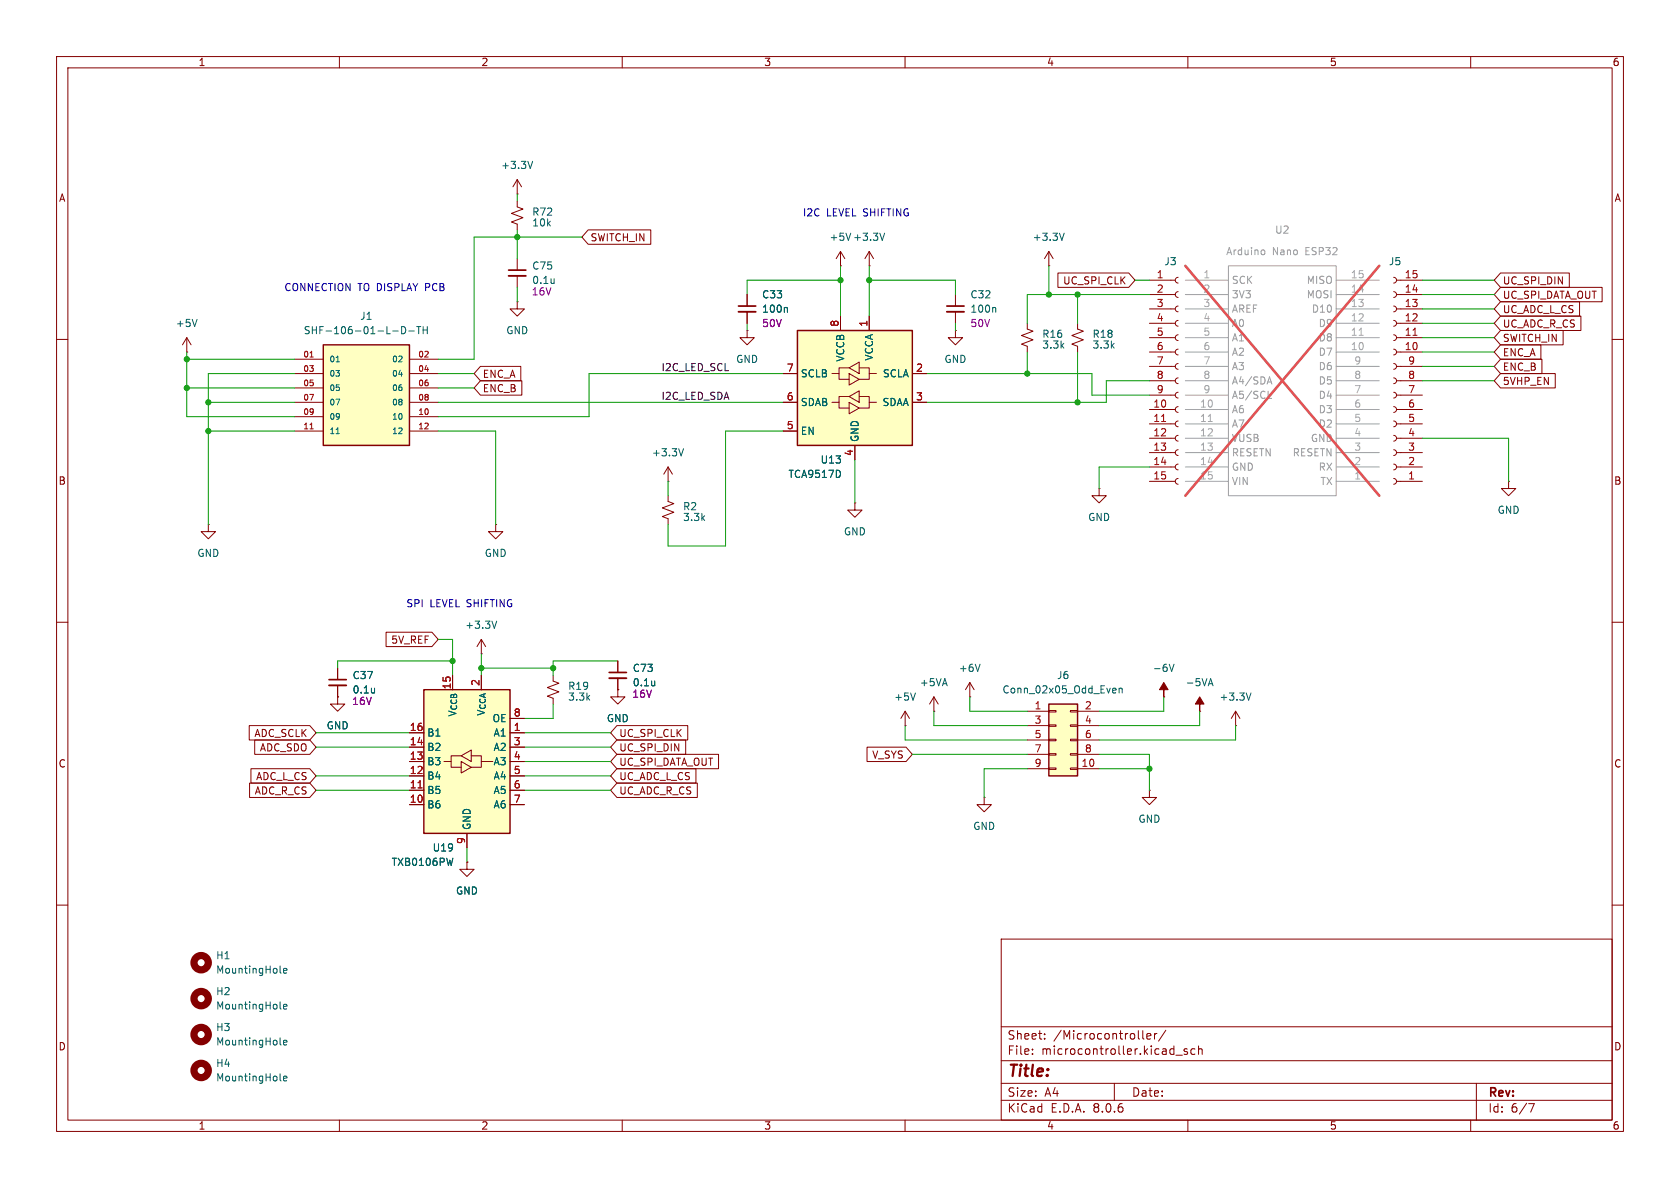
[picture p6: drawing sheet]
<svg xmlns="http://www.w3.org/2000/svg" width="297mm" height="210mm" viewBox="0 0 297 210" stroke-linecap="round" stroke-linejoin="round" font-family="sans-serif">
<g fill="none" stroke="#840000" stroke-width=".18">
<path d="M10 10h277v190h-277zM12 12h273v186h-273zM60 10v2M110 10v2M160 10v2M210 10v2M260 10v2M10 60h2M91.4 45.7v2.1M91.4 48.8v2M181.6 57.2v1l1 .3-2 .8 2 .8-2 .7 1 .4v1M285 60h2"/>
<path d="M36.8 92.7v1.3h1.3l-1.3 1.3-1.2-1.3h1.2M36.8 92.7h.1M10 110h2M285 110h2M10 160h2M285 160h2M177 166h108v32h-108zM60 198v2M110 198v2M160 198v2M177 194.5h108M177 191.5h108"/>
<path d="M177 187.5h108M177 181.5h108M182.5 186.3v.1M182.5 185.5v.1M184.7 183.6v.1M184.7 182.8v.1M197 191.5v3M202 182.2v1.3l.2 .2M202.7 183.2l.8-.1-.1-.3-.4-.1-.3 .2 .1 .7h.6M204.1 182.7v1M204.5 182.7l-.3 .1-.1 .2M206.1 182.1l-1.3 2"/>
<path d="M207.9 186.5h1.1M209.9 185.5l-.4-.1-.2 .2 .1 .2 .5 .2v.3h-.6M210 198v2M211.2 185.5l-.4-.1-.3 .3v.4l.2 .2h.5M211.9 185.5l.2-.1 .4 .1v.9M211.9 184.9v1.5M260 198v2M261 191.5v6.5M270.2 195.1h1l-.6 1.5"/>
</g>
<path d="M89.9 48.8h3.1" fill="none" stroke="#840000" stroke-width=".33"/>
<path d="M89.9 47.8h3.1" fill="none" stroke="#840000" stroke-width=".3"/>
<path d="M98 49.3v.8M98 50l-.1 .1" fill="none" stroke="#006464" stroke-width=".18"/>
<path d="M141 58.4h20.3v20.3h-20.3z" fill="#ffffc2"/>
<path d="M141 58.4h20.3v20.3h-20.3z" fill="none" stroke="#840000" stroke-width=".25"/>
<g fill="none" stroke="#840000" stroke-width=".18">
<path d="M91.4 34.3h.1M91.4 35.6v1l1.1 .4-2.1 .7 2.1 .8-2.1 .7 1 .4v1M91.4 31.8l-.7 1.2M91.4 31.8v2.5M91.4 31.8l.8 1.2M132.1 58.4v1.3h1.2l-1.2 1.3-1.3-1.3h1.3M132.1 58.4h.1M132.1 52.1v2M132.1 55.1v2.1M148.6 55.9v2.5M153.7 55.9v2.5M185.4 47h.1"/>
<path d="M185.4 44.5l-.7 1.2M185.4 44.5v2.5M185.4 44.5l.8 1.2M138.4 66h2.6M138.4 71.1h2.6M138.4 76.2h2.6M148.3 71.1v1h1.8M148.3 66v1.1h1.8M150.1 70.1l1.8-1v2zM150.1 65l1.8-1v2zM150.1 70.1h-1.8v1h-1.2M150.1 65h-1.8v1h-1.2"/>
<path d="M150.1 71.1l1.8 1-1.8 1.1zM150.1 66l1.8 1.1-1.8 1zM151.1 78.7v2.6M151.9 70.1h1.8v1M151.9 65h1.8v1M154.9 71.1h-1.2v1h-1.8M154.9 66h-1.2v1.1h-1.8M161.3 66h2.5M161.3 71.1h2.5M151.1 88.9v1.3h1.3l-1.3 1.2-1.2-1.2h1.2M151.1 88.9h.1M194.3 86.4v1.2h1.3l-1.3 1.3-1.3-1.3h1.3"/>
<path d="M194.3 86.4h.1M59.7 118.1v2M59.7 123.2v1.3h1.3l-1.3 1.2-1.3-1.2h1.3M59.7 123.2h.1M59.7 121.2v2M82.5 152.4v1.3h1.3l-1.3 1.2-1.2-1.2h1.2M82.5 152.4h.1"/>
</g>
<path d="M94.2 28.5l-.5 1.3M139 54.3l.2 .2v.7M188.1 41.2l-.4 1.3M148.5 83.4v.7M66.2 121.7v.8M66.2 122.4h.1" fill="none" stroke="#006464" stroke-width=".18"/>
<path d="M130.6 55.1h3M58.2 121.2h3" fill="none" stroke="#840000" stroke-width=".33"/>
<path d="M130.6 54.1h3M58.2 120.1h3" fill="none" stroke="#840000" stroke-width=".3"/>
<path d="M74.9 121.9h15.3v25.4h-15.3z" fill="#ffffc2"/>
<path d="M74.9 121.9h15.3v25.4h-15.3z" fill="none" stroke="#840000" stroke-width=".25"/>
<g fill="none" stroke="#840000" stroke-width=".18">
<path d="M148.6 47h.1M148.6 44.5l-.8 1.2M148.6 44.5v2.5M148.6 44.5l.8 1.2M153.7 47h.1M153.7 44.5l-.8 1.2M153.7 44.5v2.5M153.7 44.5l.7 1.2M168.9 52.1v2M168.9 55.1v2.1M190.5 57.2v1l1 .3-2 .8 2 .8-2 .7 1 .4v1M118.1 87.6v1l1 .4-2 .8 2 .8-2 .7 1 .4v1"/>
<path d="M118.1 85.1h.1M118.1 82.6v2.5M118.1 82.6l-.8 1.2M118.1 82.6l.8 1.2M72.4 129.5h2.5M72.4 139.7h2.5M72.4 137.2h2.5M72.4 134.6h2.5M72.4 132.1h2.5M79.8 134.6v1h1.7M81.5 134.6l1.8 1-1.8 1.1zM81.5 133.6l1.8-1v2z"/>
<path d="M81.5 133.6h-1.7v1h-1.3M83.3 133.6h1.8v1M87.1 134.6h-2v1h-1.8M90.2 129.5h2.5M90.2 139.7h2.5M90.2 137.2h2.5M90.2 134.6h2.5M90.2 132.1h2.5M90.2 127h2.5M109.2 121.9v1.3h1.3l-1.3 1.3-1.3-1.3h1.3M109.2 121.9h.1M72.4 142.2h2.5"/>
<path d="M82.5 147.3v2.6M90.2 142.2h2.5"/>
</g>
<path d="M73.9 139.3h.7" fill="none" stroke="#a90000" stroke-width=".18"/>
<path d="M156.4 41.2l-.4 1.3M175.9 54.3l.1 .2v.7M120.8 79.3l-.4 1.3M80.1 151.7l-.3 1.3M49.5 190.9l.2 .2M50.1 190.7l.6-.2v-.2l-.4-.1-.2 .2 .1 .6h.5" fill="none" stroke="#006464" stroke-width=".18"/>
<circle cx="35.6" cy="189.2" r="1.27" fill="none" stroke="#840000" stroke-width="1.3"/>
<path d="M167.4 55.1h3" fill="none" stroke="#840000" stroke-width=".33"/>
<path d="M167.4 54.1h3" fill="none" stroke="#840000" stroke-width=".3"/>
<path d="M185.4 124.5h5.1v12.7h-5.1z" fill="#ffffc2"/>
<g fill="none" stroke="#840000" stroke-width=".18">
<path d="M33 59.7l-.7 1.3M33 59.7v2.5M33 59.7l.8 1.3M91.4 53.3v1.3h1.3l-1.3 1.3-1.2-1.3h1.2M91.4 53.3h.1M168.9 58.4v1.3h1.3l-1.3 1.3-1.3-1.3h1.3M168.9 58.4h.1M33 62.2h.1M87.6 92.7v1.3h1.3l-1.3 1.3-1.2-1.3h1.2M87.6 92.7h.1M85.1 115.6h.1M85.1 113l-.8 1.3"/>
<path d="M85.1 113v2.6M85.1 113l.8 1.3M109.2 116.8v2.1M109.2 119.9v2M181.6 125.7h3.8M181.6 135.9h3.8M181.6 128.3h3.8M181.6 130.8h3.8M181.6 133.4h3.8M185.4 135.8h1.3v.2h-1.3zM185.4 133.2h1.3v.3h-1.3zM185.4 130.7h1.3v.2h-1.3z"/>
<path d="M185.4 128.1h1.3v.3h-1.3zM185.4 125.6h1.3v.3h-1.3zM189.2 135.8h1.3v.2h-1.3zM189.2 133.2h1.3v.3h-1.3zM189.2 130.7h1.3v.2h-1.3zM189.2 128.1h1.3v.3h-1.3zM189.2 125.6h1.3v.3h-1.3zM190.5 125.7h3.8M190.5 135.9h3.8M190.5 128.3h3.8M190.5 130.8h3.8M190.5 133.4h3.8"/>
<path d="M203.2 139.7v1.3h1.3l-1.3 1.2-1.3-1.2h1.3M203.2 139.7h.1"/>
</g>
<path d="M185.4 124.5h5.1v12.7h-5.1z" fill="none" stroke="#840000" stroke-width=".25"/>
<path d="M34.8 56.5l-.4 1.2M87.8 109.8l-.4 1.3M115.7 120.4v.8M115.7 121.1v.1M196.9 121.7h.3l.1 .3-.6 .1M197.2 122.4l-.3 .1M197.8 121.8l.2-.1h.3l.1 .8M197.8 121.7v.8M49.5 171.8l.2 .2M50.1 171.6l.6-.1v-.3h-.4l-.2 .2 .1 .6h.5M49.5 184.5l.2 .2M50.1 184.3l.6-.1v-.3h-.4l-.2 .2 .1 .6h.5" fill="none" stroke="#006464" stroke-width=".18"/>
<path d="M107.7 119.9h3" fill="none" stroke="#840000" stroke-width=".33"/>
<path d="M107.7 118.9h3" fill="none" stroke="#840000" stroke-width=".3"/>
<g fill="none" stroke="#840000" stroke-width="1.3">
<circle cx="35.6" cy="170.2" r="1.27"/>
<circle cx="35.6" cy="182.9" r="1.27"/>
</g>
<path d="M57.1 61h15.3v17.7h-15.3z" fill="#ffffc2"/>
<path d="M57.1 61h15.3v17.7h-15.3z" fill="none" stroke="#840000" stroke-width=".25"/>
<g fill="none" stroke="#840000" stroke-width=".18">
<path d="M104 40.6h11.1v2.6h-11.1l-1.1-1.3zM132.1 52.1v2M132.1 55.1v2.1M148.6 55.9v2.5M153.7 55.9v2.5M187 48.3h12.5l1.2 1.2-1.2 1.3h-12.5zM203.2 49.5h4.6M203.2 52.1h4.6M203.2 54.6h4.6M203.2 57.2h4.6M203.2 59.7h4.6M208.3 59.2l-.4 .1-.1 .4 .1 .3 .4 .2"/>
<path d="M208.3 56.6l-.4 .2-.1 .4 .1 .3 .4 .2M208.3 54.1l-.4 .2-.1 .3 .1 .4 .4 .1M208.3 51.6l-.4 .1-.1 .4 .1 .3 .4 .2M208.3 49l-.4 .2-.1 .3 .1 .4 .4 .1M246.4 49l.3 .2 .2 .3-.2 .4-.3 .1M246.4 51.6l.3 .1 .2 .4-.2 .3-.3 .2M246.4 54.1l.3 .2 .2 .3-.2 .4-.3 .1M246.4 56.6l.3 .2 .2 .4-.2 .3-.3 .2M246.4 59.2l.3 .1 .2 .4-.2 .3-.3 .2M246.9 49.5h4.6M246.9 52.1h4.6M246.9 54.6h4.6"/>
<path d="M246.9 57.2h4.6M246.9 59.7h4.6M265.3 50.8h17.9v2.5h-17.9l-1.1-1.2zM265.3 53.3h13.9v2.6h-13.9l-1.1-1.3zM265.3 55.9h14.2v2.5h-14.2l-1.1-1.2zM265.3 58.4h11v2.6h-11l-1.1-1.3zM265.3 48.3h12.1v2.5h-12.1l-1.1-1.3zM52.1 63.5h5M52.1 66h5M52.1 68.6h5M52.1 71.1h5M52.1 73.7h5"/>
<path d="M52.1 76.2h5M72.4 63.5h5.1M72.4 66h5.1M72.4 68.6h5.1M72.4 71.1h5.1M72.4 73.7h5.1M72.4 76.2h5.1M84.9 67.3h7.4v2.6h-7.4l-1.1-1.3zM84.9 64.8h7.2v2.5h-7.2l-1.1-1.3zM138.4 66h2.6M138.4 71.1h2.6M138.4 76.2h2.6"/>
<path d="M151.1 78.7v2.6M161.3 66h2.5M161.3 71.1h2.5M203.2 62.2h4.6M203.2 64.8h4.6M203.2 67.3h4.6M203.2 69.9h4.6M203.2 72.4h4.6M203.2 74.9h4.6M203.2 77.5h4.6M208.3 79.5l-.4 .2-.1 .3 .1 .4 .4 .1M208.3 77l-.4 .1-.1 .4 .1 .3 .4 .2"/>
<path d="M208.3 74.4l-.4 .2-.1 .3 .1 .4 .4 .1M208.3 71.9l-.4 .1-.1 .4 .1 .3 .4 .2M208.3 69.3l-.4 .2-.1 .4 .1 .3 .4 .2M208.3 66.8l-.4 .2-.1 .3 .1 .4 .4 .1M208.3 64.3l-.4 .1-.1 .4 .1 .3 .4 .2M208.3 61.7l-.4 .2-.1 .3 .1 .4 .4 .1M246.4 61.7l.3 .2 .2 .3-.2 .4-.3 .1M246.4 64.3l.3 .1 .2 .4-.2 .3-.3 .2M246.4 66.8l.3 .2 .2 .3-.2 .4-.3 .1M246.4 69.3l.3 .2 .2 .4-.2 .3-.3 .2M246.4 71.9l.3 .1 .2 .4-.2 .3-.3 .2M246.4 74.4l.3 .2 .2 .3-.2 .4-.3 .1"/>
<path d="M246.4 77l.3 .1 .2 .4-.2 .3-.3 .2M246.4 79.5l.3 .2 .2 .3-.2 .4-.3 .1M246.9 62.2h4.6M246.9 64.8h4.6M246.9 67.3h4.6M246.9 69.9h4.6M246.9 72.4h4.6M246.9 74.9h4.6M246.9 77.5h4.6M265.3 61h7.1v2.5h-7.1l-1.1-1.3zM265.3 63.5h7.3v2.5h-7.3l-1.1-1.2zM265.3 66h9.6v2.6h-9.6l-1.1-1.3z"/>
<path d="M203.2 80h4.6M203.2 82.6h4.6M203.2 85.1h4.6M208.3 84.6l-.4 .1-.1 .4 .1 .3 .4 .2M208.3 82l-.4 .2-.1 .4 .1 .3 .4 .2M246.4 82l.3 .2 .2 .4-.2 .3-.3 .2M246.4 84.6l.3 .1 .2 .4-.2 .3-.3 .2M246.9 80h4.6M246.9 82.6h4.6M246.9 85.1h4.6M266.7 85.1v1.3h1.3l-1.3 1.2-1.3-1.2h1.3M266.7 85.1h.1"/>
<path d="M59.7 118.1v2M68.3 111.8h8.1l1.1 1.2-1.1 1.3h-8.1zM97.8 119.4v1l1 .4-2 .7 2 .8-2 .8 1 .3v1.1M109.2 116.8v2.1M109.2 119.9v2M44.1 128.3h10.7l1.1 1.2-1.1 1.3h-10.7zM44.1 138.4h10.7l1.1 1.3-1.1 1.3h-10.7zM44.4 135.9h10.4l1.1 1.3-1.1 1.2h-10.4zM45 130.8h9.8l1.1 1.3-1.1 1.3h-9.8zM59.7 123.2h.1M59.7 121.2v2M72.4 129.5h2.5"/>
<path d="M72.4 139.7h2.5M72.4 137.2h2.5M72.4 134.6h2.5M72.4 132.1h2.5M90.2 129.5h2.5M90.2 139.7h2.5M90.2 137.2h2.5M90.2 134.6h2.5M90.2 132.1h2.5M90.2 127h2.5M109.1 138.4h14.2v2.6h-14.2l-1.2-1.3zM109.1 135.9h13.9v2.5h-13.9l-1.2-1.2z"/>
<path d="M109.1 128.3h12.5v2.5h-12.5l-1.2-1.3zM109.1 130.8h12.1v2.6h-12.1l-1.2-1.3zM109.1 133.3h17.9v2.6h-17.9l-1.2-1.3zM109.2 121.9h.1M153.3 132.1h6.9l1.1 1.3-1.1 1.2h-6.9zM160 128.3h.1M160 125.7l-.7 1.3M160 125.7v2.6M160 125.7l.8 1.3M165.1 125.7h.1M165.1 123.2l-.8 1.3M165.1 123.2v2.5"/>
<path d="M165.1 123.2l.8 1.3M171.4 123.2h.1M171.4 120.7l-.7 1.2M171.4 120.7v2.5M171.4 120.7l.8 1.2M205.7 123.2h.1M212.1 125.7h.1M218.4 128.3h.1M218.4 125.7l-.7 1.3M218.4 125.7v2.6M218.4 125.7l.8 1.3M72.4 142.2h2.5"/>
<path d="M82.5 152.4h.1M82.5 147.3v2.6M90.2 142.2h2.5M174 141v1.2h1.3l-1.3 1.3-1.3-1.3h1.3M174 141h.1"/>
</g>
<g fill="none" stroke="#006464" stroke-width=".18">
<path d="M69.4 58.5h1M71 57.7a.64 .64 0 0 1 .7 .7 .64 .64 0 0 1-.7 .6zM72.3 58.5h.9M73.7 57.7h.7M74 57.7v1.3M74.8 57.7v1.3M74.8 58.3h.7M75.5 57.7v1.3M139 54.3l.2 .2v.7M59.4 64h.6M59.4 76.7h.6M148.5 83.4v.7"/>
<path d="M173.3 117.4l-.5 1.3M206.7 117.4l.4 1.3 .5-1.3M214 120l.4 1.2M66.2 121.7v.8M66.2 122.4h.1M115.7 120.4v.8M115.7 121.1v.1M161.8 122.5l-.4 1.3M213.7 120.9h.6M221.2 122.5l-.5 1.3M80.1 151.7l-.3 1.3M49.5 178.2l.2 .2"/>
<path d="M50.1 178l.6-.2v-.2l-.4-.1-.2 .2 .1 .6h.5"/>
</g>
<path d="M249.8 59.3h.7M54.8 63.1h.6M54.8 75.8h.6M205.3 74.5h.8M73.9 139.3h.7" fill="none" stroke="#a90000" stroke-width=".18"/>
<g fill="#840000" stroke="#840000" stroke-width=".18">
<path d="M212.1 123.2l.8 1.3h-.8v1.2v-1.2h-.8z"/>
<path d="M205.7 120.7l.8 1.2h-.8v1.3v-1.3h-.7z"/>
</g>
<g fill="none" stroke="#a1a1a1" stroke-width=".18">
<path d="M209.5 49.5h7.7M209.5 59.7h7.7M209.5 57.2h7.7M209.5 54.6h7.7M209.5 52.1h7.7M217.2 47h19v40.6h-19zM223.2 44.2h.3l.1 .2v.5l-.4 .1M236.2 49.5h7.6M236.2 59.7h7.6M236.2 57.2h7.6M236.2 54.6h7.6M236.2 52.1h7.6"/>
<path d="M209.5 72.4h7.7M209.5 62.2h7.7M209.5 74.9h7.7M209.5 77.5h7.7M209.5 64.8h7.7M209.5 69.9h7.7M209.5 67.3h7.7M236.2 72.4h7.6M236.2 62.2h7.6M236.2 74.9h7.6M236.2 77.5h7.6M236.2 64.8h7.6"/>
<path d="M236.2 69.9h7.6M236.2 67.3h7.6M209.5 85.1h7.7M209.5 80h7.7M209.5 82.6h7.7M236.2 85.1h7.6M236.2 80h7.6M236.2 82.6h7.6"/>
</g>
<path d="M240.3 59.3h.7M213.6 74.5h.7" fill="none" stroke="#aaa" stroke-width=".18"/>
<path d="M224.1 67.5h.6M224.2 70.4h.6M224.4 66.6l.5 1.3" fill="none" stroke="#989898" stroke-width=".18"/>
<path d="M209.5 47l34.3 40.6M243.8 47l-34.3 40.6" fill="none" stroke="#e65255" stroke-width=".46"/>
<circle cx="35.6" cy="176.5" r="1.27" fill="none" stroke="#840000" stroke-width="1.3"/>
<g fill="none" stroke="#009600" stroke-width=".18">
<path d="M91.4 34.3v1.3M91.4 40.6v5.1M91.4 50.8v2.5M102.9 41.9h-19.1v21.6h-6.3M132.1 57.2v1.2M148.6 49.5h-16.5v2.6M148.6 47v8.9M153.7 49.5h15.2v2.6M153.7 47v8.9M168.9 57.2v1.2M185.4 47v5.1M190.5 52.1v5.1"/>
<path d="M200.7 49.5h2.5M203.2 52.1h-21.6v5.1M251.5 49.5h12.7M251.5 57.2h12.7M251.5 54.6h12.7M251.5 52.1h12.7M251.5 59.7h12.7M33 62.2v11.5h19.1M33 68.6h19.1M33 63.5h19.1M36.8 71.1h15.3M36.8 76.2h15.3"/>
<path d="M52.1 66h-15.3v26.7M77.5 66h6.3M77.5 71.1h60.9M77.5 68.6h6.3M77.5 76.2h10.1v16.5M138.4 66h-34.3v7.7h-26.6M138.4 76.2h-10.1v20.3h-10.2v-3.8M163.8 66h29.2v3.9h10.2M181.6 62.2v3.8M190.5 62.2v8.9M203.2 67.3h-7.6v3.8h-31.8M251.5 77.5h15.2v7.6"/>
<path d="M251.5 67.3h12.7M251.5 62.2h12.7M251.5 64.8h12.7M118.1 85.1v2.5M151.1 81.3v7.6M203.2 82.6h-8.9v3.8M77.5 113h2.5v6.4M80 116.8h-20.3v1.3M85.1 115.6v3.8M85.1 118.1h12.7M109.2 116.8h-11.4v2.6M55.9 132.1h16.5"/>
<path d="M55.9 139.7h16.5M55.9 137.2h16.5M55.9 129.5h16.5M92.7 132.1h15.2M92.7 139.7h15.2M92.7 137.2h15.2M92.7 134.6h15.2M92.7 129.5h15.2M97.8 124.5v2.5h-5.1M160 128.3v2.5h21.6M161.3 133.4h20.3M165.1 125.7v2.6h16.5"/>
<path d="M171.4 123.2v2.5h10.2M181.6 135.9h-7.6v5.1M194.3 135.9h8.9M194.3 133.4h8.9v6.3M205.7 123.2v2.5h-11.4M212.1 125.7v2.6h-17.8M218.4 128.3v2.5h-24.1M82.5 149.9v2.5"/>
</g>
<g fill="#009600" stroke="#009600" stroke-width=".18">
<circle cx="85.1" cy="118.1" r=".46"/>
<circle cx="97.8" cy="118.1" r=".46"/>
<circle cx="91.4" cy="41.9" r=".46"/>
<circle cx="148.6" cy="49.5" r=".46"/>
<circle cx="190.5" cy="71.1" r=".46"/>
<circle cx="181.6" cy="66" r=".46"/>
<circle cx="190.5" cy="52.1" r=".46"/>
<circle cx="185.4" cy="52.1" r=".46"/>
<circle cx="153.7" cy="49.5" r=".46"/>
<circle cx="33" cy="63.5" r=".46"/>
<circle cx="36.8" cy="71.1" r=".46"/>
<circle cx="33" cy="68.6" r=".46"/>
<circle cx="36.8" cy="76.2" r=".46"/>
<circle cx="80" cy="116.8" r=".46"/>
<circle cx="203.2" cy="135.9" r=".46"/>
</g>
<text font-size="2.8" fill="#840000" x="178" y="190.9">Title:</text>
<g font-size="2.1" fill="#840000">
<text x="178" y="184">Sheet:</text>
<text x="186.2" y="184">/Microcontroller/</text>
<text x="178" y="186.7">File:</text>
<text x="184.1" y="186.7">microcontroller.kicad_sch</text>
<text x="178" y="196.9">KiCad</text>
<text x="178" y="194.1">Size:</text>
<text x="184.7" y="194.1">A4</text>
<text x="185.7" y="196.9">E.D.A.</text>
<text x="193.3" y="196.9">8.0.6</text>
<text x="200" y="194.1">Date:</text>
<text x="263" y="194.3">Rev:</text>
<text x="263" y="196.9">Id:</text>
<text x="267.1" y="196.9">6/7</text>
</g>
<g font-size="1.8" fill="#840000">
<text x="35" y="11.9">1</text>
<text x="85" y="11.9">2</text>
<text x="135" y="11.9">3</text>
<text x="185" y="11.9">4</text>
<text x="235" y="11.9">5</text>
<text x="285" y="11.9">6</text>
<text x="10.3" y="35.9">A</text>
<text x="285.3" y="35.9">A</text>
<text x="104.3" y="42.9">SWITCH_IN</text>
<text x="187.8" y="50.5">UC_SPI_CLK</text>
<text x="265.6" y="53">UC_SPI_DATA_OUT</text>
<text x="265.6" y="50.5">UC_SPI_DIN</text>
<text x="265.6" y="55.6">UC_ADC_L_CS</text>
<text x="265.6" y="58.1">UC_ADC_R_CS</text>
<text x="265.6" y="63.2">ENC_A</text>
<text x="265.6" y="60.6">SWITCH_IN</text>
<text x="265.6" y="65.7">ENC_B</text>
<text x="85.2" y="69.5">ENC_B</text>
<text x="85.2" y="67">ENC_A</text>
<text x="265.6" y="68.3">5VHP_EN</text>
<text x="10.3" y="85.9">B</text>
<text x="285.3" y="85.9">B</text>
<text x="69.1" y="114">5V_REF</text>
<text x="44.9" y="130.5">ADC_SCLK</text>
<text x="109.4" y="130.5">UC_SPI_CLK</text>
<text x="10.3" y="135.9">C</text>
<text x="45.8" y="133">ADC_SDO</text>
<text x="109.4" y="133">UC_SPI_DIN</text>
<text x="109.4" y="135.6">UC_SPI_DATA_OUT</text>
<text x="154.1" y="134.3">V_SYS</text>
<text x="285.3" y="135.9">C</text>
<text x="44.9" y="140.7">ADC_R_CS</text>
<text x="45.2" y="138.1">ADC_L_CS</text>
<text x="109.4" y="140.7">UC_ADC_R_CS</text>
<text x="109.4" y="138.1">UC_ADC_L_CS</text>
<text x="10.3" y="185.9">D</text>
<text x="285.3" y="185.9">D</text>
<text x="35" y="199.9">1</text>
<text x="85" y="199.9">2</text>
<text x="135" y="199.9">3</text>
<text x="185" y="199.9">4</text>
<text x="235" y="199.9">5</text>
<text x="285" y="199.9">6</text>
</g>
<g font-size="1.8" fill="#006464">
<text x="88.5" y="30.1">+3.3V</text>
<text x="94" y="40.2">10k</text>
<text x="94" y="38.3">R72</text>
<text x="94" y="47.9">C75</text>
<text x="146.6" y="42.8">+5V +3.3V</text>
<text x="182.5" y="42.8">+3.3V</text>
<text x="205.7" y="47.1">J3</text>
<text x="245.4" y="47.1">J5</text>
<text x="94" y="50.4">0.1u</text>
<text x="134.6" y="52.9">C33</text>
<text x="171.5" y="52.9">C32</text>
<text x="31" y="58">+5V</text>
<text x="53.6" y="59.3">SHF-106-01-L-D-TH</text>
<text x="63.6" y="56.7">J1</text>
<text x="89.4" y="59.3">GND</text>
<text x="134.6" y="55.5">100n</text>
<text x="171.5" y="55.5">100n</text>
<text x="184.2" y="59.9">R16</text>
<text x="193" y="59.9">R18</text>
<text x="130" y="64.4">GND</text>
<text x="149.5" y="64" transform="rotate(-90 149.5 64)">VCCB</text>
<text x="154.5" y="63.8" transform="rotate(-90 154.5 63.8)">VCCA</text>
<text x="166.9" y="64.4">GND</text>
<text x="184.2" y="61.8">3.3k</text>
<text x="193" y="61.8">3.3k</text>
<text x="141.5" y="72">SDAB</text>
<text x="141.5" y="66.9">SCLB</text>
<text x="155.9" y="72">SDAA</text>
<text x="156" y="66.9">SCLA</text>
<text x="141.5" y="77.1">EN</text>
<text x="115.2" y="80.9">+3.3V</text>
<text x="145" y="82.1">U13</text>
<text x="152" y="78.2" transform="rotate(-90 152 78.2)">GND</text>
<text x="139.3" y="84.7">TCA9517D</text>
<text x="120.7" y="90.4">R2</text>
<text x="120.7" y="92.3">3.3k</text>
<text x="149.1" y="94.8">GND</text>
<text x="192.3" y="92.3">GND</text>
<text x="264.7" y="91">GND</text>
<text x="34.8" y="98.7">GND</text>
<text x="85.6" y="98.7">GND</text>
<text x="82.1" y="111.4">+3.3V</text>
<text x="111.8" y="119">C73</text>
<text x="169.4" y="119">+6V</text>
<text x="203.7" y="119">-6V</text>
<text x="62.2" y="120.2">C37</text>
<text x="62.2" y="122.8">0.1u</text>
<text x="100.3" y="124.1">3.3k</text>
<text x="100.3" y="122.1">R19</text>
<text x="111.8" y="121.5">0.1u</text>
<text x="158" y="124.1">+5V</text>
<text x="162.5" y="121.5">+5VA</text>
<text x="177.1" y="122.8">Conn_02x05_Odd_Even</text>
<text x="186.8" y="120.2">J6</text>
<text x="209.5" y="121.5">-5VA</text>
<text x="215.5" y="124.1">+3.3V</text>
<text x="57.7" y="129.1">GND</text>
<text x="75.4" y="130.4">B1</text>
<text x="80.9" y="126.8" transform="rotate(-90 80.9 126.8)">V_{CCB}</text>
<text x="86" y="126.7" transform="rotate(-90 86 126.7)">V_{CCA}</text>
<text x="87" y="127.9">OE</text>
<text x="87.2" y="130.4">A1</text>
<text x="107.2" y="127.9">GND</text>
<text x="75.4" y="135.5">B3</text>
<text x="75.4" y="132.9">B2</text>
<text x="87.2" y="132.9">A2</text>
<text x="87.2" y="135.5">A3</text>
<text x="75.4" y="143.1">B6</text>
<text x="75.4" y="140.6">B5</text>
<text x="75.4" y="138">B4</text>
<text x="87.2" y="138">A4</text>
<text x="87.2" y="140.6">A5</text>
<text x="87.2" y="143.1">A6</text>
<text x="83.4" y="146.8" transform="rotate(-90 83.4 146.8)">GND</text>
<text x="172" y="146.9">GND</text>
<text x="201.2" y="145.6">GND</text>
<text x="69.1" y="153.3">TXB0106PW</text>
<text x="76.4" y="150.7">U19</text>
<text x="80.5" y="158.3">GND</text>
<text x="38.1" y="169.8">H1</text>
<text x="38.1" y="172.3">MountingHole</text>
<text x="38.1" y="176.1">H2</text>
<text x="38.1" y="178.7">MountingHole</text>
<text x="38.1" y="182.5">H3</text>
<text x="38.1" y="185">MountingHole</text>
<text x="38.1" y="188.8">H4</text>
<text x="38.1" y="191.4">MountingHole</text>
</g>
<g font-size="1.8" fill="#0000c2">
<text x="141.8" y="38.5">I2C</text>
<text x="146.1" y="38.5">LEVEL SHIFTING</text>
<text x="50.2" y="51.7">CONNECTION TO DISPLAY</text>
<text x="75.5" y="51.7">PCB</text>
<text x="71.7" y="107.5">SPI</text>
<text x="76" y="107.5">LEVEL SHIFTING</text>
</g>
<g font-size="1.8" fill="#989898">
<text x="225.3" y="41.5">U2</text>
<text x="217.7" y="50.4">SCK</text>
<text x="217.7" y="52.9">3V3</text>
<text x="230.9" y="52.9">MOSI</text>
<text x="230.9" y="50.4">MISO</text>
<text x="217.7" y="55.5">AREF</text>
<text x="217.7" y="58">A0</text>
<text x="231.8" y="55.5">D10</text>
<text x="233" y="58">D9</text>
<text x="217.7" y="60.6">A1</text>
<text x="217.7" y="63.1">A2</text>
<text x="217.7" y="65.6">A3</text>
<text x="233" y="63.1">D7</text>
<text x="233" y="60.6">D8</text>
<text x="233" y="65.6">D6</text>
<text x="217.7" y="68.2">A4/SDA</text>
<text x="217.7" y="70.7">A5/SCL</text>
<text x="233" y="70.7">D4</text>
<text x="233" y="68.2">D5</text>
<text x="217.7" y="73.3">A6</text>
<text x="217.7" y="75.8">A7</text>
<text x="233" y="75.8">D2</text>
<text x="233" y="73.3">D3</text>
<text x="217.7" y="78.3">VUSB</text>
<text x="217.7" y="80.9">RESETN</text>
<text x="217.7" y="83.4">GND</text>
<text x="228.4" y="80.9">RESETN</text>
<text x="231.6" y="78.3">GND</text>
<text x="233" y="83.4">RX</text>
<text x="217.7" y="86">VIN</text>
<text x="233.3" y="86">TX</text>
</g>
<g font-size="1.8" fill="#a1a1a1">
<text x="216.7" y="45.3">Arduino</text>
<text x="224.9" y="45.3">Nano</text>
<text x="230.9" y="45.3">ESP32</text>
</g>
<g font-size="1.8" fill="#840084">
<text x="93.9" y="52.4">16V</text>
<text x="134.6" y="58">50V</text>
<text x="171.5" y="58">50V</text>
<text x="62.2" y="124.8">16V</text>
<text x="111.7" y="123.5">16V</text>
</g>
<g font-size="1.8" fill="#a90000">
<text x="204.4" y="49.3">1</text>
<text x="204.4" y="51.8">2</text>
<text x="248.2" y="51.8">14</text>
<text x="248.2" y="49.3">15</text>
<text x="148.3" y="57.9" transform="rotate(-90 148.3 57.9)">8</text>
<text x="153.4" y="57.9" transform="rotate(-90 153.4 57.9)">1</text>
<text x="204.4" y="54.4">3</text>
<text x="204.4" y="56.9">4</text>
<text x="204.4" y="59.4">5</text>
<text x="248.2" y="59.4">11</text>
<text x="248.2" y="56.9">12</text>
<text x="248.2" y="54.4">13</text>
<text x="139" y="65.8">7</text>
<text x="161.9" y="65.8">2</text>
<text x="204.4" y="62">6</text>
<text x="204.4" y="64.5">7</text>
<text x="248.2" y="62">10</text>
<text x="248.8" y="64.5">9</text>
<text x="139" y="70.9">6</text>
<text x="161.9" y="70.9">3</text>
<text x="204.4" y="67.1">8</text>
<text x="204.4" y="69.6">9</text>
<text x="248.8" y="69.6">7</text>
<text x="248.8" y="67.1">8</text>
<text x="139" y="75.9">5</text>
<text x="203.8" y="72.1">10</text>
<text x="203.8" y="74.7">11</text>
<text x="203.8" y="77.2">12</text>
<text x="248.8" y="77.2">4</text>
<text x="248.8" y="74.7">5</text>
<text x="248.8" y="72.1">6</text>
<text x="150.9" y="80.7" transform="rotate(-90 150.9 80.7)">4</text>
<text x="203.8" y="79.8">13</text>
<text x="203.8" y="82.3">14</text>
<text x="248.8" y="82.3">2</text>
<text x="248.8" y="79.8">3</text>
<text x="203.8" y="84.8">15</text>
<text x="248.8" y="84.8">1</text>
<text x="79.8" y="122" transform="rotate(-90 79.8 122)">15</text>
<text x="84.8" y="121.4" transform="rotate(-90 84.8 121.4)">2</text>
<text x="182.8" y="125.5">1</text>
<text x="191.7" y="125.5">2</text>
<text x="72.3" y="131.8">14</text>
<text x="72.3" y="129.3">16</text>
<text x="90.7" y="129.3">1</text>
<text x="90.7" y="131.8">3</text>
<text x="90.7" y="126.7">8</text>
<text x="182.8" y="128">3</text>
<text x="182.8" y="130.6">5</text>
<text x="191.7" y="128">4</text>
<text x="191.7" y="130.6">6</text>
<text x="72.3" y="136.9">12</text>
<text x="72.3" y="134.4">13</text>
<text x="90.7" y="134.4">4</text>
<text x="90.7" y="136.9">5</text>
<text x="182.8" y="133.1">7</text>
<text x="182.8" y="135.6">9</text>
<text x="191.1" y="135.6">10</text>
<text x="191.7" y="133.1">8</text>
<text x="72.3" y="142">10</text>
<text x="72.3" y="139.4">11</text>
<text x="90.7" y="139.4">6</text>
<text x="90.7" y="142">7</text>
<text x="82.3" y="149.3" transform="rotate(-90 82.3 149.3)">9</text>
</g>
<g font-size="1.8" fill="#aaa">
<text x="212.7" y="49.3">1</text>
<text x="212.7" y="51.8">2</text>
<text x="238.7" y="51.8">14</text>
<text x="238.7" y="49.3">15</text>
<text x="212.7" y="54.4">3</text>
<text x="212.7" y="56.9">4</text>
<text x="212.7" y="59.4">5</text>
<text x="238.7" y="59.4">11</text>
<text x="238.7" y="56.9">12</text>
<text x="238.7" y="54.4">13</text>
<text x="212.7" y="62">6</text>
<text x="212.7" y="64.5">7</text>
<text x="238.7" y="62">10</text>
<text x="239.3" y="64.5">9</text>
<text x="212.7" y="67.1">8</text>
<text x="212.7" y="69.6">9</text>
<text x="239.3" y="69.6">7</text>
<text x="239.3" y="67.1">8</text>
<text x="212" y="72.1">10</text>
<text x="212" y="74.7">11</text>
<text x="212" y="77.2">12</text>
<text x="239.3" y="77.2">4</text>
<text x="239.3" y="74.7">5</text>
<text x="239.3" y="72.1">6</text>
<text x="212" y="79.8">13</text>
<text x="212" y="82.3">14</text>
<text x="239.3" y="82.3">2</text>
<text x="239.3" y="79.8">3</text>
<text x="212" y="84.8">15</text>
<text x="239.3" y="84.8">1</text>
</g>
<g font-size="1.8" fill="#0f0f0f">
<text x="116.8" y="65.7">I2C_LED_SCL</text>
<text x="116.8" y="70.8">I2C_LED_SDA</text>
</g>
<g font-size="1.4" fill="#a90000">
<text x="53.5" y="63.2">01</text>
<text x="53.5" y="65.8">03</text>
<text x="73.8" y="63.2">02</text>
<text x="73.8" y="65.8">04</text>
<text x="53.5" y="68.3">05</text>
<text x="53.5" y="70.9">07</text>
<text x="73.8" y="68.3">06</text>
<text x="73.8" y="70.9">08</text>
<text x="53.5" y="73.4">09</text>
<text x="53.5" y="75.9">11</text>
<text x="73.8" y="73.4">10</text>
<text x="73.8" y="75.9">12</text>
</g>
<g font-size="1.4" fill="#006464">
<text x="58.2" y="64.2">01</text>
<text x="69.2" y="64.2">02</text>
<text x="58.2" y="66.8">03</text>
<text x="58.2" y="69.3">05</text>
<text x="58.2" y="71.9">07</text>
<text x="69.2" y="66.8">04</text>
<text x="69.2" y="69.3">06</text>
<text x="69.2" y="71.9">08</text>
<text x="58.2" y="74.4">09</text>
<text x="58.2" y="76.9">11</text>
<text x="69.2" y="74.4">10</text>
<text x="69.2" y="76.9">12</text>
</g>
</svg>
